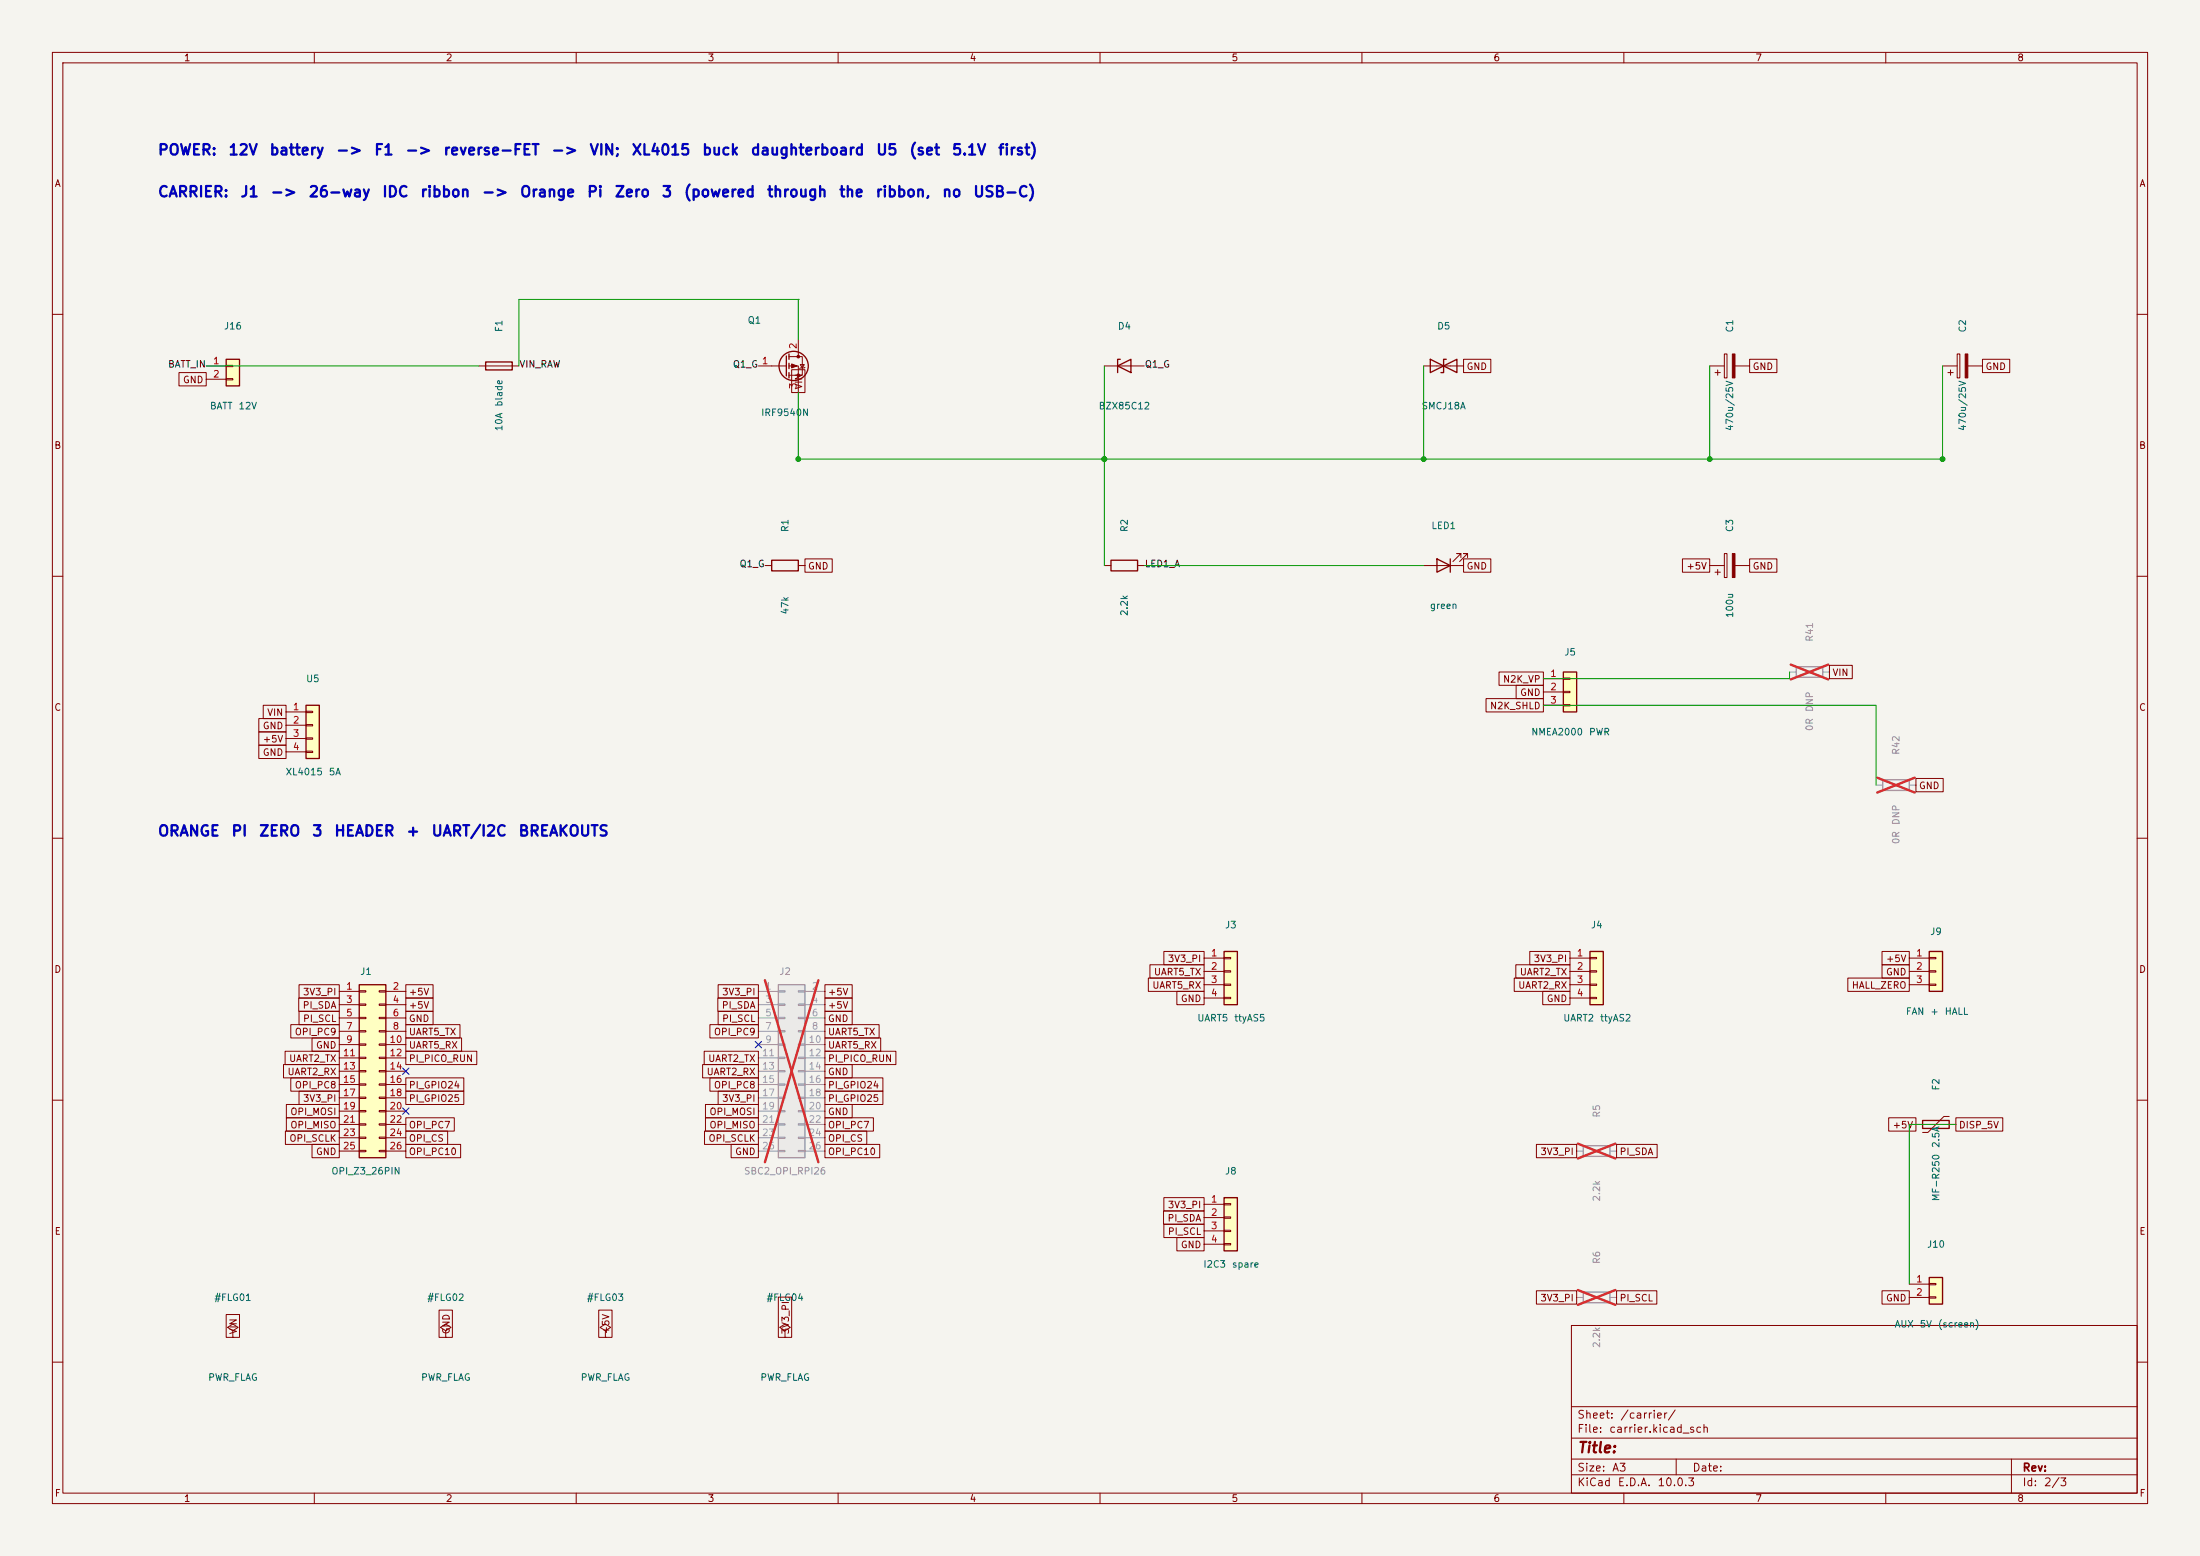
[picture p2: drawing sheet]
<svg xmlns="http://www.w3.org/2000/svg" width="420mm" height="297mm" viewBox="0 0 420 297" stroke-linecap="round" stroke-linejoin="round" font-family="sans-serif">
<path d="M0 0h420v297h-420z" fill="#f5f4ef" stroke="#f5f4ef" stroke-width=".19"/>
<g fill="none" stroke="#840000" stroke-width=".19">
<path d="M10 10h400v277h-400zM12 12h396v273h-396zM60 10v2M110 10v2M160 10v2M210 10v2M260 10v2M310 10v2M360 10v2M10 60h2M408 60h2M10 110h2"/>
<path d="M408 110h2M10 160h2M408 160h2M10 210h2M408 210h2M300 253h108v32h-108zM10 260h2M300 278.5h108M300 274.5h108M300 268.5h108M320 278.5v3M384 278.5v6.5"/>
<path d="M408 260h2M60 285v2M110 285v2M160 285v2M210 285v2M260 285v2M300 281.5h108M310 285v2M360 285v2"/>
</g>
<path d="M303.5 181.6h2.6v10.2h-2.6z" fill="#ffffc2"/>
<path d="M273 68.6v2.5l5.1-2.5v2.5zM276.1 68.6h-.5v2.5h-.5M212.1 106.9h5.1v2.1h-5.1zM274.3 106.7l2.6 1.3-2.6 1.2zM276.9 106.7v2.5M303.5 181.6h2.6v10.2h-2.6z" fill="none" stroke="#840000" stroke-width=".25"/>
<g fill="none" stroke="#840000" stroke-width=".19">
<path d="M271.8 69.9h7.6M370.8 69.9h2.8M371.9 71.1h1M372.4 70.6v1M373.6 67.6h.5v4.5h-.5zM375.7 69.9h2.8M210.8 108h1.3M217.2 108h1.2M271.8 108h7.6M278.9 106.4v-.7h-.8h.8l-1.5 1.5M280.2 106.4v-.7h-.8h.8l-1.6 1.5M326.4 108h2.8"/>
<path d="M327.4 109.2h1M327.9 108.7v1M329.2 105.7h.5v4.5h-.5zM331.2 108h2.8M299.7 182.9h3.8M299.7 185.4h3.8M299.7 188h3.8M299.7 190.5h3.8M303.5 182.8h1.3v.2h-1.3zM303.5 185.3h1.3v.2h-1.3zM303.5 187.8h1.3v.3h-1.3zM303.5 190.4h1.3v.2h-1.3z"/>
<path d="M44.4 254l1.1-.6-1.1-.7-1 .7 1 .6v1.3M44.4 255.3h.1M85.1 254l1-.6-1-.7-1 .7 1 .6v1.3M85.1 255.3h.1M115.6 254l1-.6-1-.7-1 .7 1 .6v1.3M115.6 255.3h.1"/>
</g>
<g fill="#840000" stroke="#840000" stroke-width=".19">
<path d="M375.2 67.6h.5v4.5h-.5z"/>
<path d="M330.7 105.7h.5v4.5h-.5z"/>
</g>
<path d="M342.9 127.3h5.1v2h-5.1zM302.3 218.7h5v2h-5zM302.3 246.6h5v2.1h-5z" fill="none" stroke="#9c9b98" stroke-width=".25"/>
<path d="M341.6 128.3h1.3M348 128.3h1.2M301 219.7h1.3M307.3 219.7h1.3M301 247.6h1.3M307.3 247.6h1.3" fill="none" stroke="#9c9b98" stroke-width=".19"/>
<path d="M341.9 126.9l7.1 2.8M349 126.9l-7.1 2.8M301.2 218.3l7.2 2.8M308.4 218.3l-7.2 2.8M301.2 246.2l7.2 2.9M308.4 246.2l-7.2 2.9" fill="none" stroke="#e12e31" stroke-width=".46"/>
<path d="M148.6 188h5.1v33h-5.1z" fill="#ebeae8"/>
<path d="M148.6 188h5.1v33h-5.1z" fill="none" stroke="#9c9b98" stroke-width=".25"/>
<g fill="none" stroke="#9c9b98" stroke-width=".19">
<path d="M144.8 189.2h3.8M144.8 191.8h3.8M144.8 194.3h3.8M144.8 196.9h3.8M144.8 199.4h3.8M148.6 189.1h1.3v.3h-1.3zM148.6 191.6h1.3v.3h-1.3zM148.6 194.2h1.3v.2h-1.3zM148.6 196.7h1.3v.3h-1.3zM148.6 199.3h1.3v.2h-1.3zM152.4 189.1h1.3v.3h-1.3zM152.4 191.6h1.3v.3h-1.3z"/>
<path d="M152.4 194.2h1.3v.2h-1.3zM152.4 196.7h1.3v.3h-1.3zM152.4 199.3h1.3v.2h-1.3zM153.7 189.2h3.8M153.7 191.8h3.8M153.7 194.3h3.8M153.7 196.9h3.8M153.7 199.4h3.8M144.8 201.9h3.8M144.8 204.5h3.8M144.8 207h3.8M144.8 209.6h3.8"/>
<path d="M144.8 212.1h3.8M144.8 214.6h3.8M144.8 217.2h3.8M144.8 219.7h3.8M148.6 201.8h1.3v.3h-1.3zM148.6 204.3h1.3v.3h-1.3zM148.6 206.9h1.3v.2h-1.3zM148.6 209.4h1.3v.3h-1.3zM148.6 212h1.3v.2h-1.3zM148.6 214.5h1.3v.3h-1.3zM148.6 217h1.3v.3h-1.3zM148.6 219.6h1.3v.2h-1.3z"/>
<path d="M152.4 201.8h1.3v.3h-1.3zM152.4 204.3h1.3v.3h-1.3zM152.4 206.9h1.3v.2h-1.3zM152.4 209.4h1.3v.3h-1.3zM152.4 212h1.3v.2h-1.3zM152.4 214.5h1.3v.3h-1.3zM152.4 217h1.3v.3h-1.3zM152.4 219.6h1.3v.2h-1.3zM153.7 201.9h3.8M153.7 204.5h3.8M153.7 207h3.8M153.7 209.6h3.8"/>
<path d="M153.7 212.1h3.8M153.7 214.6h3.8M153.7 217.2h3.8M153.7 219.7h3.8"/>
</g>
<path d="M146 187.1l10.2 34.7M156.2 187.1l-10.2 34.7" fill="none" stroke="#e12e31" stroke-width=".46"/>
<path d="M213.4 69.9l2.5-1.3v2.5zM213.9 68.6h-.5v2.5" fill="none" stroke="#840000" stroke-width=".25"/>
<path d="M210.8 69.9h7.6" fill="none" stroke="#840000" stroke-width=".19"/>
<path d="M368.3 243.8h2.5v5.1h-2.5z" fill="#ffffc2"/>
<path d="M367 213.9h5.1v1.5h-5.1zM368.3 243.8h2.5v5.1h-2.5z" fill="none" stroke="#840000" stroke-width=".25"/>
<path d="M365.8 214.6h7.6M372.1 213.1h-1l-3.1 3.1h-1M364.5 245.1h3.8M364.5 247.6h3.8M368.3 245h1.3v.2h-1.3zM368.3 247.5h1.3v.3h-1.3z" fill="none" stroke="#840000" stroke-width=".19"/>
<path d="M298.4 128.3h2.6v7.6h-2.6z" fill="#ffffc2"/>
<path d="M298.4 128.3h2.6v7.6h-2.6z" fill="none" stroke="#840000" stroke-width=".25"/>
<path d="M294.6 129.5h3.8M294.6 132.1h3.8M294.6 134.6h3.8M298.4 129.4h1.3v.3h-1.3zM298.4 132h1.3v.2h-1.3zM298.4 134.5h1.3v.2h-1.3z" fill="none" stroke="#840000" stroke-width=".19"/>
<path d="M368.3 181.6h2.5v7.6h-2.5z" fill="#ffffc2"/>
<path d="M368.3 181.6h2.5v7.6h-2.5z" fill="none" stroke="#840000" stroke-width=".25"/>
<path d="M364.5 182.9h3.8M364.5 185.4h3.8M364.5 188h3.8M368.3 182.8h1.3v.2h-1.3zM368.3 185.3h1.3v.2h-1.3zM368.3 187.8h1.3v.3h-1.3z" fill="none" stroke="#840000" stroke-width=".19"/>
<path d="M58.4 134.6h2.6v10.2h-2.6z" fill="#ffffc2"/>
<g fill="none" stroke="#840000" stroke-width=".25">
<path d="M92.7 69.1h5.1v1.5h-5.1zM150.1 67.9v3.9M150.6 67.6v1M150.6 69.3v1.1M150.6 71.1v1M147.3 106.9h5.1v2.1h-5.1zM58.4 134.6h2.6v10.2h-2.6z"/>
<circle cx="151.5" cy="69.8" r="2.79"/>
</g>
<g fill="none" stroke="#840000" stroke-width=".19">
<path d="M91.4 69.9h7.7M144.8 69.9h5.3M150.6 68.1h2.6v3.5h-2.6M150.6 69.9h1.8v5M152.4 64.8v3.3M152.8 69.6h.7l-.3 .6zM153.7 70.1l-1 .3M146 108h1.3M152.4 108h1.3M54.6 135.9h3.8M54.6 138.4h3.8M58.4 135.8h1.3v.2h-1.3z"/>
<path d="M58.4 138.3h1.3v.3h-1.3zM54.6 141h3.8M54.6 143.5h3.8M58.4 140.8h1.3v.3h-1.3zM58.4 143.4h1.3v.2h-1.3z"/>
</g>
<path d="M359.4 148.8h5.1v2.1h-5.1z" fill="none" stroke="#9c9b98" stroke-width=".25"/>
<path d="M358.1 149.9h1.3M364.5 149.9h1.3" fill="none" stroke="#9c9b98" stroke-width=".19"/>
<path d="M358.4 148.4l7.1 2.9M365.5 148.4l-7.1 2.9" fill="none" stroke="#e12e31" stroke-width=".46"/>
<g fill="#840000" stroke="#840000" stroke-width=".19">
<path d="M151.1 69.5l1 .4-1 .3z"/>
<circle cx="152.4" cy="68.1" r=".25"/>
<circle cx="152.4" cy="71.6" r=".25"/>
</g>
<path d="M43.2 68.6h2.5v5.1h-2.5z" fill="#ffffc2"/>
<path d="M43.2 68.6h2.5v5.1h-2.5z" fill="none" stroke="#840000" stroke-width=".25"/>
<path d="M39.4 69.9h3.8M39.4 72.4h3.8M43.2 69.7h1.2v.3h-1.2zM43.2 72.3h1.2v.2h-1.2z" fill="none" stroke="#840000" stroke-width=".19"/>
<path d="M233.7 228.6h2.5v10.2h-2.5z" fill="#ffffc2"/>
<path d="M233.7 228.6h2.5v10.2h-2.5z" fill="none" stroke="#840000" stroke-width=".25"/>
<g fill="none" stroke="#840000" stroke-width=".19">
<path d="M326.4 69.9h2.8M327.4 71.1h1M327.9 70.6v1M329.2 67.6h.5v4.5h-.5zM331.2 69.9h2.8M229.9 229.9h3.8M229.9 232.4h3.8M229.9 234.9h3.8M229.9 237.5h3.8M233.7 229.7h1.2v.3h-1.2zM233.7 232.3h1.2v.2h-1.2zM233.7 234.8h1.2v.3h-1.2z"/>
<path d="M233.7 237.4h1.2v.2h-1.2zM149.9 254l1-.6-1-.7-1.1 .7 1.1 .6v1.3M149.9 255.3h.1"/>
</g>
<path d="M330.7 67.6h.5v4.5h-.5z" fill="#840000" stroke="#840000" stroke-width=".19"/>
<path d="M233.7 181.6h2.5v10.2h-2.5z" fill="#ffffc2"/>
<path d="M233.7 181.6h2.5v10.2h-2.5z" fill="none" stroke="#840000" stroke-width=".25"/>
<path d="M229.9 182.9h3.8M229.9 185.4h3.8M229.9 188h3.8M229.9 190.5h3.8M233.7 182.8h1.2v.2h-1.2zM233.7 185.3h1.2v.2h-1.2zM233.7 187.8h1.2v.3h-1.2zM233.7 190.4h1.2v.2h-1.2z" fill="none" stroke="#840000" stroke-width=".19"/>
<path d="M68.6 188h5.1v33h-5.1z" fill="#ffffc2"/>
<path d="M68.6 188h5.1v33h-5.1z" fill="none" stroke="#840000" stroke-width=".25"/>
<g fill="none" stroke="#840000" stroke-width=".19">
<path d="M34.2 71.1h5.2v2.6h-5.2zM151.1 70.6h2.6v4.3h-2.6zM279.4 68.6h5.2v2.5h-5.2zM334 68.6h5.2v2.5h-5.2zM378.5 68.6h5.2v2.5h-5.2zM153.7 106.7h5.2v2.5h-5.2zM279.4 106.7h5.2v2.5h-5.2zM321.2 106.7h5.2v2.5h-5.2zM334 106.7h5.2v2.5h-5.2zM49.4 137.2h5.2v2.5h-5.2zM49.4 139.7h5.2v2.5h-5.2zM50.3 134.6h4.3v2.6h-4.3z"/>
<path d="M283.7 133.3h10.9v2.6h-10.9zM286.2 128.3h8.4v2.5h-8.4zM289.4 130.8h5.2v2.6h-5.2zM349.2 127h4.4v2.5h-4.4zM49.4 142.2h5.2v2.6h-5.2zM365.8 148.6h5.2v2.5h-5.2zM55.5 195.6h9.3v2.5h-9.3zM57 190.5h7.8v2.5h-7.8zM57.1 193h7.7v2.6h-7.7zM57.1 188h7.7v2.5h-7.7zM59.6 198.1h5.2v2.6h-5.2zM64.8 189.2h3.8"/>
<path d="M64.8 191.8h3.8M64.8 194.3h3.8M64.8 196.9h3.8M64.8 199.4h3.8M68.6 189.1h1.2v.3h-1.2zM68.6 191.6h1.2v.3h-1.2zM68.6 194.2h1.2v.2h-1.2zM68.6 196.7h1.2v.3h-1.2zM68.6 199.3h1.2v.2h-1.2zM72.4 189.1h1.3v.3h-1.3zM72.4 191.6h1.3v.3h-1.3zM72.4 194.2h1.3v.2h-1.3z"/>
<path d="M72.4 196.7h1.3v.3h-1.3zM72.4 199.3h1.3v.2h-1.3zM73.7 189.2h3.8M73.7 191.8h3.8M73.7 194.3h3.8M73.7 196.9h3.8M73.7 199.4h3.8M77.5 195.6h10.3v2.5h-10.3zM77.5 198.1h10.6v2.6h-10.6zM77.5 193h5.2v2.6h-5.2zM77.5 190.5h5.2v2.5h-5.2zM77.5 188h5.2v2.5h-5.2z"/>
<path d="M135.5 195.6h9.3v2.5h-9.3zM137 190.5h7.8v2.5h-7.8zM137.1 188h7.7v2.5h-7.7zM137.1 193h7.7v2.6h-7.7zM157.5 188h5.2v2.5h-5.2zM157.5 198.1h10.6v2.6h-10.6zM157.5 195.6h10.3v2.5h-10.3zM157.5 193h5.2v2.6h-5.2zM157.5 190.5h5.2v2.5h-5.2zM219.2 186.7h10.7v2.5h-10.7zM219.5 184.1h10.4v2.6h-10.4zM222.2 181.6h7.7v2.6h-7.7z"/>
<path d="M224.7 189.2h5.2v2.6h-5.2zM289.1 186.7h10.6v2.5h-10.6zM289.4 184.1h10.3v2.6h-10.3zM292 181.6h7.7v2.6h-7.7zM294.5 189.2h5.2v2.6h-5.2zM352.8 186.7h11.7v2.5h-11.7zM359.3 184.1h5.2v2.6h-5.2zM359.3 181.6h5.2v2.6h-5.2zM54.1 203.2h10.7v2.5h-10.7zM54.4 200.7h10.4v2.5h-10.4zM54.5 215.9h10.3v2.5h-10.3zM54.7 210.8h10.1v2.6h-10.1z"/>
<path d="M54.7 213.4h10.1v2.5h-10.1zM55.5 205.7h9.3v2.6h-9.3zM57.1 208.3h7.7v2.5h-7.7zM59.6 218.4h5.2v2.6h-5.2zM64.8 201.9h3.8M64.8 204.5h3.8M64.8 207h3.8M64.8 209.6h3.8M64.8 212.1h3.8M64.8 214.6h3.8M64.8 217.2h3.8M64.8 219.7h3.8"/>
<path d="M68.6 201.8h1.2v.3h-1.2zM68.6 204.3h1.2v.3h-1.2zM68.6 206.9h1.2v.2h-1.2zM68.6 209.4h1.2v.3h-1.2zM68.6 212h1.2v.2h-1.2zM68.6 214.5h1.2v.3h-1.2zM68.6 217h1.2v.3h-1.2zM68.6 219.6h1.2v.2h-1.2zM72.4 201.8h1.3v.3h-1.3zM72.4 204.3h1.3v.3h-1.3zM72.4 206.9h1.3v.2h-1.3zM72.4 209.4h1.3v.3h-1.3z"/>
<path d="M72.4 212h1.3v.2h-1.3zM72.4 214.5h1.3v.3h-1.3zM72.4 217h1.3v.3h-1.3zM72.4 219.6h1.3v.2h-1.3zM73.7 201.9h3.8M73.7 204.5h3.8M73.7 207h3.8M73.7 209.6h3.8M73.7 212.1h3.8M73.7 214.6h3.8M73.7 217.2h3.8M73.7 219.7h3.8"/>
<path d="M77.5 213.4h9.2v2.5h-9.2zM77.5 218.4h10.4v2.6h-10.4zM77.5 215.9h8v2.5h-8zM77.5 200.7h13.5v2.5h-13.5zM77.5 205.7h11v2.6h-11zM77.5 208.3h11v2.5h-11zM134.1 203.2h10.7v2.5h-10.7zM134.4 200.7h10.4v2.5h-10.4zM134.5 215.9h10.3v2.5h-10.3zM134.7 210.8h10.1v2.6h-10.1zM134.7 213.4h10.1v2.5h-10.1zM135.5 205.7h9.3v2.6h-9.3z"/>
<path d="M137.1 208.3h7.7v2.5h-7.7zM139.6 218.4h5.2v2.6h-5.2zM157.5 218.4h10.4v2.6h-10.4zM157.5 215.9h8v2.5h-8zM157.5 213.4h9.2v2.5h-9.2zM157.5 210.8h5.2v2.6h-5.2zM157.5 208.3h11.1v2.5h-11.1zM157.5 205.7h11.1v2.6h-11.1zM157.5 203.2h5.2v2.5h-5.2zM157.5 200.7h13.5v2.5h-13.5zM293.3 218.4h7.7v2.6h-7.7zM308.6 218.4h7.8v2.6h-7.8z"/>
<path d="M360.6 213.4h5.2v2.5h-5.2zM373.4 213.4h8.9v2.5h-8.9zM222.1 231.1h7.8v2.6h-7.8zM222.2 233.7h7.7v2.5h-7.7zM222.2 228.6h7.7v2.5h-7.7zM224.7 236.2h5.2v2.6h-5.2zM43.2 250.9h2.5v4.4h-2.5zM83.8 250.1h2.6v5.2h-2.6zM114.3 250.1h2.5v5.2h-2.5zM148.6 247.6h2.5v7.7h-2.5zM293.3 246.4h7.7v2.5h-7.7zM308.6 246.4h7.7v2.5h-7.7z"/>
<path d="M359.3 246.4h5.2v2.5h-5.2z"/>
</g>
<path d="M152.4 57.2v7.6M152.5 57.2h-53.4v12.7M39.4 69.9h52M210.8 69.9v38.1M271.8 69.9v17.7M326.4 69.9v17.7M370.8 69.9v17.7h-218.4v-12.7M218.4 108h53.4M294.6 134.6h63.5v15.3M341.6 128.3v1.2h-47M373.4 214.6h-8.9v30.5" fill="none" stroke="#009600" stroke-width=".19"/>
<path d="M144.2 198.8l1.2 1.2M145.4 198.8l-1.2 1.2M76.9 211.5l1.2 1.2M76.9 203.9l1.2 1.2M78.1 211.5l-1.2 1.2M78.1 203.9l-1.2 1.2" fill="none" stroke="#000084" stroke-width=".19"/>
<g fill="#009600" stroke="#009600" stroke-width=".19">
<circle cx="370.8" cy="87.6" r=".46"/>
<circle cx="210.8" cy="87.6" r=".46"/>
<circle cx="271.8" cy="87.6" r=".46"/>
<circle cx="326.4" cy="87.6" r=".46"/>
<circle cx="152.4" cy="87.6" r=".46"/>
</g>
<g font-size="2" fill="#0000c2">
<text x="30" y="30.1">POWER:</text>
<text x="43.5" y="30.1">12V</text>
<text x="51.3" y="30.1">battery</text>
<text x="64" y="30.1">-&gt;</text>
<text x="71.3" y="30.1">F1</text>
<text x="77.2" y="30.1">-&gt;</text>
<text x="84.5" y="30.1">reverse-FET</text>
<text x="105.1" y="30.1">-&gt;</text>
<text x="112.4" y="30.1">VIN;</text>
<text x="120.4" y="30.1">XL4015</text>
<text x="133.9" y="30.1">buck</text>
<text x="143.2" y="30.1">daughterboard</text>
<text x="167.1" y="30.1">U5</text>
<text x="173.4" y="30.1">(set</text>
<text x="181.6" y="30.1">5.1V</text>
<text x="190.4" y="30.1">first)</text>
<text x="30" y="38.1">CARRIER:</text>
<text x="45.8" y="38.1">J1</text>
<text x="51.5" y="38.1">-&gt;</text>
<text x="58.8" y="38.1">26-way</text>
<text x="72.8" y="38.1">IDC</text>
<text x="80.1" y="38.1">ribbon</text>
<text x="91.8" y="38.1">-&gt;</text>
<text x="99.1" y="38.1">Orange</text>
<text x="111.9" y="38.1">Pi</text>
<text x="117.2" y="38.1">Zero</text>
<text x="126.2" y="38.1">3</text>
<text x="130.4" y="38.1">(powered</text>
<text x="146.3" y="38.1">through</text>
<text x="160" y="38.1">the</text>
<text x="167" y="38.1">ribbon,</text>
<text x="179.7" y="38.1">no</text>
<text x="185.7" y="38.1">USB-C)</text>
<text x="30" y="160.1">ORANGE</text>
<text x="44" y="160.1">PI</text>
<text x="49.3" y="160.1">ZERO</text>
<text x="59.4" y="160.1">3</text>
<text x="63.7" y="160.1">HEADER</text>
<text x="77.4" y="160.1">+</text>
<text x="82.2" y="160.1">UART/I2C</text>
<text x="98.8" y="160.1">BREAKOUTS</text>
</g>
<text font-size="2" fill="#840000" x="301" y="277.8">Title:</text>
<g font-size="1.5" fill="#840000">
<text x="301" y="273.8">File:</text>
<text x="301" y="271.1">Sheet:</text>
<text x="307.1" y="273.8">carrier.kicad_sch</text>
<text x="309.2" y="271.1">/carrier/</text>
<text x="301" y="281.2">Size:</text>
<text x="307.6" y="281.2">A3</text>
<text x="323" y="281.2">Date:</text>
<text x="386" y="281.2">Rev:</text>
<text x="301" y="284">KiCad</text>
<text x="308.7" y="284">E.D.A.</text>
<text x="316.3" y="284">10.0.3</text>
<text x="386" y="284">Id:</text>
<text x="390.1" y="284">2/3</text>
</g>
<g font-size="1.3" fill="#840000">
<text x="35" y="12">1</text>
<text x="85" y="12">2</text>
<text x="135" y="12">3</text>
<text x="185" y="12">4</text>
<text x="235" y="12">5</text>
<text x="285" y="12">6</text>
<text x="335" y="12">7</text>
<text x="385" y="12">8</text>
<text x="10.3" y="36">A</text>
<text x="408.3" y="36">A</text>
<text x="279.9" y="70.9">GND</text>
<text x="334.5" y="70.9">GND</text>
<text x="378.9" y="70.9">GND</text>
<text x="34.8" y="73.5">GND</text>
<text x="153.5" y="74.5" transform="rotate(-90 153.5 74.5)">VIN</text>
<text x="10.3" y="86">B</text>
<text x="408.2" y="86">B</text>
<text x="154.1" y="109">GND</text>
<text x="279.9" y="109">GND</text>
<text x="321.8" y="109">+5V</text>
<text x="334.5" y="109">GND</text>
<text x="286.8" y="130.6">N2K_VP</text>
<text x="349.7" y="129.3">VIN</text>
<text x="10.3" y="136">C</text>
<text x="50.9" y="137">VIN</text>
<text x="284.3" y="135.7">N2K_SHLD</text>
<text x="290.1" y="133.1">GND</text>
<text x="408.2" y="136">C</text>
<text x="50.1" y="139.5">GND</text>
<text x="50.1" y="142">+5V</text>
<text x="50.1" y="144.6">GND</text>
<text x="366.2" y="150.9">GND</text>
<text x="10.3" y="186">D</text>
<text x="222.8" y="183.9">3V3_PI</text>
<text x="292.7" y="183.9">3V3_PI</text>
<text x="359.9" y="183.9">+5V</text>
<text x="408.2" y="186">D</text>
<text x="57.7" y="190.3">3V3_PI</text>
<text x="77.9" y="190.3">+5V</text>
<text x="137.8" y="190.3">3V3_PI</text>
<text x="158" y="190.3">+5V</text>
<text x="219.9" y="189">UART5_RX</text>
<text x="220.2" y="186.5">UART5_TX</text>
<text x="225.3" y="191.6">GND</text>
<text x="289.7" y="189">UART2_RX</text>
<text x="290" y="186.5">UART2_TX</text>
<text x="295.2" y="191.6">GND</text>
<text x="353.4" y="189">HALL_ZERO</text>
<text x="359.9" y="186.5">GND</text>
<text x="56.2" y="197.9">OPI_PC9</text>
<text x="57.7" y="192.8">PI_SDA</text>
<text x="57.7" y="195.4">PI_SCL</text>
<text x="77.9" y="197.9">UART5_TX</text>
<text x="77.9" y="195.4">GND</text>
<text x="77.9" y="192.8">+5V</text>
<text x="136.2" y="197.9">OPI_PC9</text>
<text x="137.7" y="192.8">PI_SDA</text>
<text x="137.8" y="195.4">PI_SCL</text>
<text x="158" y="197.9">UART5_TX</text>
<text x="158" y="195.4">GND</text>
<text x="158" y="192.8">+5V</text>
<text x="55.1" y="203">UART2_TX</text>
<text x="60.2" y="200.5">GND</text>
<text x="77.9" y="200.5">UART5_RX</text>
<text x="77.9" y="203">PI_PICO_RUN</text>
<text x="135.1" y="203">UART2_TX</text>
<text x="158" y="203">PI_PICO_RUN</text>
<text x="158" y="200.5">UART5_RX</text>
<text x="54.8" y="205.5">UART2_RX</text>
<text x="56.2" y="208.1">OPI_PC8</text>
<text x="77.9" y="208.1">PI_GPIO24</text>
<text x="134.8" y="205.5">UART2_RX</text>
<text x="136.2" y="208.1">OPI_PC8</text>
<text x="158" y="208.1">PI_GPIO24</text>
<text x="158" y="205.5">GND</text>
<text x="55.3" y="213.2">OPI_MOSI</text>
<text x="55.3" y="215.7">OPI_MISO</text>
<text x="57.7" y="210.6">3V3_PI</text>
<text x="77.9" y="215.7">OPI_PC7</text>
<text x="77.9" y="210.6">PI_GPIO25</text>
<text x="135.3" y="213.2">OPI_MOSI</text>
<text x="135.3" y="215.7">OPI_MISO</text>
<text x="137.8" y="210.6">3V3_PI</text>
<text x="158" y="215.7">OPI_PC7</text>
<text x="158" y="213.2">GND</text>
<text x="158" y="210.6">PI_GPIO25</text>
<text x="361.2" y="215.7">+5V</text>
<text x="373.9" y="215.7">DISP_5V</text>
<text x="55.1" y="218.2">OPI_SCLK</text>
<text x="60.2" y="220.8">GND</text>
<text x="77.9" y="220.8">OPI_PC10</text>
<text x="77.9" y="218.2">OPI_CS</text>
<text x="135.1" y="218.2">OPI_SCLK</text>
<text x="140.2" y="220.8">GND</text>
<text x="158" y="220.8">OPI_PC10</text>
<text x="158" y="218.2">OPI_CS</text>
<text x="294" y="220.8">3V3_PI</text>
<text x="309.1" y="220.8">PI_SDA</text>
<text x="222.8" y="233.5">PI_SDA</text>
<text x="222.8" y="230.9">3V3_PI</text>
<text x="10.3" y="236">E</text>
<text x="222.8" y="236">PI_SCL</text>
<text x="225.3" y="238.6">GND</text>
<text x="408.3" y="236">E</text>
<text x="294" y="248.7">3V3_PI</text>
<text x="309.1" y="248.7">PI_SCL</text>
<text x="359.9" y="248.7">GND</text>
<text x="45.5" y="254.8" transform="rotate(-90 45.5 254.8)">VIN</text>
<text x="86.2" y="254.8" transform="rotate(-90 86.2 254.8)">GND</text>
<text x="116.6" y="254.8" transform="rotate(-90 116.6 254.8)">+5V</text>
<text x="150.9" y="254.8" transform="rotate(-90 150.9 254.8)">3V3_PI</text>
<text x="10.3" y="286">F</text>
<text x="35" y="287">1</text>
<text x="85" y="287">2</text>
<text x="135" y="287">3</text>
<text x="185" y="287">4</text>
<text x="235" y="287">5</text>
<text x="285" y="287">6</text>
<text x="335" y="287">7</text>
<text x="385" y="287">8</text>
<text x="408.3" y="286">F</text>
</g>
<g font-size="1.3" fill="#006464">
<text x="42.7" y="63.2">J16</text>
<text x="96.2" y="63.5" transform="rotate(-90 96.2 63.5)">F1</text>
<text x="142.6" y="62.1">Q1</text>
<text x="213.3" y="63.2">D4</text>
<text x="274.2" y="63.2">D5</text>
<text x="331.2" y="63.6" transform="rotate(-90 331.2 63.6)">C1</text>
<text x="375.6" y="63.6" transform="rotate(-90 375.6 63.6)">C2</text>
<text x="96.2" y="77.7" transform="rotate(-90 96.2 77.7)">blade</text>
<text x="40" y="78.4">BATT</text>
<text x="45.4" y="78.4">12V</text>
<text x="96.2" y="82.4" transform="rotate(-90 96.2 82.4)">10A</text>
<text x="145.2" y="79.7">IRF9540N</text>
<text x="209.6" y="78.4">BZX85C12</text>
<text x="271.3" y="78.4">SMCJ18A</text>
<text x="331.2" y="82.4" transform="rotate(-90 331.2 82.4)">470u/25V</text>
<text x="375.6" y="82.4" transform="rotate(-90 375.6 82.4)">470u/25V</text>
<text x="150.8" y="101.7" transform="rotate(-90 150.8 101.7)">R1</text>
<text x="215.6" y="101.7" transform="rotate(-90 215.6 101.7)">R2</text>
<text x="273.2" y="101.3">LED1</text>
<text x="331.2" y="101.7" transform="rotate(-90 331.2 101.7)">C3</text>
<text x="150.8" y="117.4" transform="rotate(-90 150.8 117.4)">47k</text>
<text x="215.6" y="117.7" transform="rotate(-90 215.6 117.7)">2.2k</text>
<text x="272.9" y="116.5">green</text>
<text x="331.2" y="118.1" transform="rotate(-90 331.2 118.1)">100u</text>
<text x="298.5" y="125.4">J5</text>
<text x="58.3" y="130.5">U5</text>
<text x="292.2" y="140.7">NMEA2000</text>
<text x="303.2" y="140.7">PWR</text>
<text x="54.4" y="148.3">XL4015</text>
<text x="62.7" y="148.3">5A</text>
<text x="233.8" y="177.5">J3</text>
<text x="303.6" y="177.5">J4</text>
<text x="368.4" y="178.8">J9</text>
<text x="68.7" y="186.4">J1</text>
<text x="228.5" y="195.3">UART5</text>
<text x="235.5" y="195.3">ttyAS5</text>
<text x="298.3" y="195.3">UART2</text>
<text x="305.4" y="195.3">ttyAS2</text>
<text x="363.7" y="194">FAN</text>
<text x="368.4" y="194">+</text>
<text x="371.1" y="194">HALL</text>
<text x="370.5" y="208.3" transform="rotate(-90 370.5 208.3)">F2</text>
<text x="370.5" y="219.2" transform="rotate(-90 370.5 219.2)">2.5A</text>
<text x="63.2" y="224.5">OPI_Z3_26PIN</text>
<text x="233.8" y="224.5">J8</text>
<text x="370.5" y="229.4" transform="rotate(-90 370.5 229.4)">MF-R250</text>
<text x="367.8" y="238.5">J10</text>
<text x="229.6" y="242.3">I2C3</text>
<text x="235.1" y="242.3">spare</text>
<text x="40.8" y="248.6">#FLG01</text>
<text x="81.5" y="248.6">#FLG02</text>
<text x="111.9" y="248.6">#FLG03</text>
<text x="146.2" y="248.6">#FLG04</text>
<text x="361.6" y="253.7">AUX</text>
<text x="366.4" y="253.7">5V</text>
<text x="369.8" y="253.7">(screen)</text>
<text x="39.6" y="263.9">PWR_FLAG</text>
<text x="80.3" y="263.9">PWR_FLAG</text>
<text x="110.8" y="263.9">PWR_FLAG</text>
<text x="145" y="263.9">PWR_FLAG</text>
</g>
<g font-size="1.3" fill="#0f0f0f">
<text x="32" y="70.5">BATT_IN</text>
<text x="99.1" y="70.5">VIN_RAW</text>
<text x="139.8" y="70.5">Q1_G</text>
<text x="218.4" y="70.5">Q1_G</text>
<text x="141.1" y="108.6">Q1_G</text>
<text x="218.4" y="108.6">LED1_A</text>
</g>
<g font-size="1.3" fill="#a90000">
<text x="40.6" y="69.8">1</text>
<text x="145.3" y="69.8">1</text>
<text x="152.4" y="66.7" transform="rotate(-90 152.4 66.7)">2</text>
<text x="40.6" y="72.4">2</text>
<text x="152.4" y="74.4" transform="rotate(-90 152.4 74.4)">3</text>
<text x="295.8" y="129.5">1</text>
<text x="55.8" y="135.9">1</text>
<text x="295.8" y="132.1">2</text>
<text x="295.8" y="134.6">3</text>
<text x="55.8" y="138.4">2</text>
<text x="55.8" y="140.9">3</text>
<text x="55.8" y="143.5">4</text>
<text x="231.1" y="182.9">1</text>
<text x="231.1" y="185.4">2</text>
<text x="300.9" y="182.9">1</text>
<text x="300.9" y="185.4">2</text>
<text x="365.7" y="182.9">1</text>
<text x="365.7" y="185.4">2</text>
<text x="66" y="189.2">1</text>
<text x="66" y="191.7">3</text>
<text x="74.9" y="189.2">2</text>
<text x="74.9" y="191.7">4</text>
<text x="231.1" y="187.9">3</text>
<text x="231.1" y="190.5">4</text>
<text x="300.9" y="187.9">3</text>
<text x="300.9" y="190.5">4</text>
<text x="365.7" y="187.9">3</text>
<text x="66" y="194.3">5</text>
<text x="66" y="196.8">7</text>
<text x="74.9" y="194.3">6</text>
<text x="74.9" y="196.8">8</text>
<text x="65.4" y="201.9">11</text>
<text x="66" y="199.4">9</text>
<text x="74.3" y="199.4">10</text>
<text x="74.3" y="201.9">12</text>
<text x="65.4" y="204.4">13</text>
<text x="65.4" y="207">15</text>
<text x="65.4" y="209.5">17</text>
<text x="74.3" y="204.4">14</text>
<text x="74.3" y="207">16</text>
<text x="74.3" y="209.5">18</text>
<text x="65.4" y="212.1">19</text>
<text x="65.4" y="214.6">21</text>
<text x="74.3" y="212.1">20</text>
<text x="74.3" y="214.6">22</text>
<text x="65.4" y="217.1">23</text>
<text x="65.4" y="219.7">25</text>
<text x="74.3" y="217.1">24</text>
<text x="74.3" y="219.7">26</text>
<text x="231.1" y="229.8">1</text>
<text x="231.1" y="232.4">2</text>
<text x="231.1" y="234.9">3</text>
<text x="231.1" y="237.5">4</text>
<text x="365.7" y="245.1">1</text>
<text x="365.7" y="247.6">2</text>
</g>
<g font-size="1.3" fill="#939391">
<text x="346.4" y="122.6" transform="rotate(-90 346.4 122.6)">R41</text>
<text x="346.4" y="136" transform="rotate(-90 346.4 136)">DNP</text>
<text x="346.4" y="139.7" transform="rotate(-90 346.4 139.7)">0R</text>
<text x="362.9" y="144.2" transform="rotate(-90 362.9 144.2)">R42</text>
<text x="362.9" y="161.2" transform="rotate(-90 362.9 161.2)">0R</text>
<text x="362.9" y="157.6" transform="rotate(-90 362.9 157.6)">DNP</text>
<text x="148.7" y="186.4">J2</text>
<text x="305.8" y="213.4" transform="rotate(-90 305.8 213.4)">R5</text>
<text x="141.9" y="224.5">SBC2_OPI_RPI26</text>
<text x="305.8" y="229.5" transform="rotate(-90 305.8 229.5)">2.2k</text>
<text x="305.8" y="241.4" transform="rotate(-90 305.8 241.4)">R6</text>
<text x="305.8" y="257.4" transform="rotate(-90 305.8 257.4)">2.2k</text>
</g>
<g font-size="1.3" fill="#a5a4a2">
<text x="146" y="189.2">1</text>
<text x="146" y="191.7">3</text>
<text x="154.9" y="189.2">2</text>
<text x="154.9" y="191.7">4</text>
<text x="146" y="194.3">5</text>
<text x="146" y="196.8">7</text>
<text x="154.9" y="194.3">6</text>
<text x="154.9" y="196.8">8</text>
<text x="145.4" y="201.9">11</text>
<text x="146" y="199.4">9</text>
<text x="154.3" y="199.4">10</text>
<text x="154.3" y="201.9">12</text>
<text x="145.4" y="204.4">13</text>
<text x="145.4" y="207">15</text>
<text x="145.4" y="209.5">17</text>
<text x="154.3" y="204.4">14</text>
<text x="154.3" y="207">16</text>
<text x="154.3" y="209.5">18</text>
<text x="145.4" y="212.1">19</text>
<text x="145.4" y="214.6">21</text>
<text x="154.3" y="212.1">20</text>
<text x="154.3" y="214.6">22</text>
<text x="145.4" y="217.1">23</text>
<text x="145.4" y="219.7">25</text>
<text x="154.3" y="217.1">24</text>
<text x="154.3" y="219.7">26</text>
</g>
</svg>
